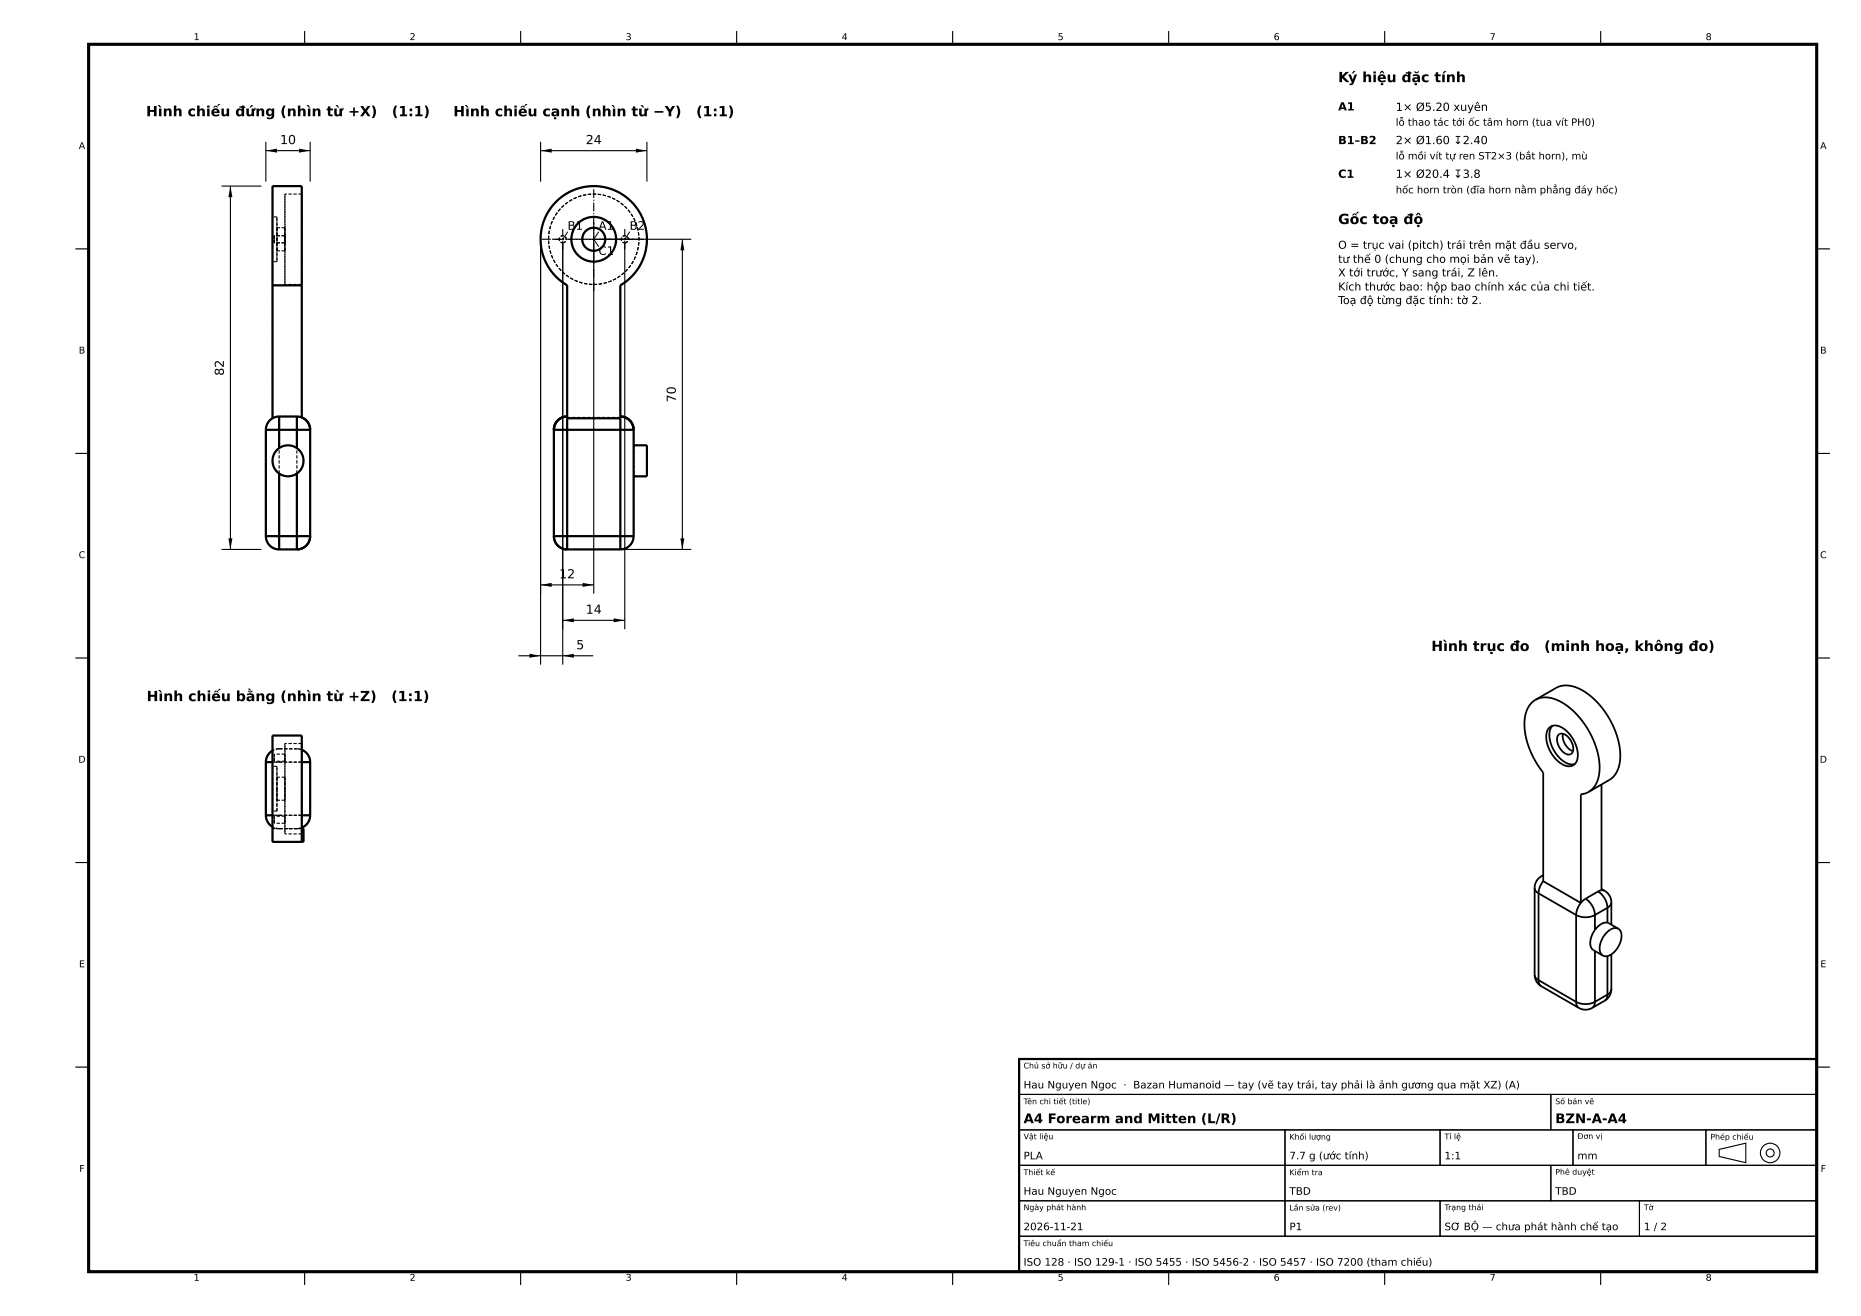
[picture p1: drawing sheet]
<svg xmlns="http://www.w3.org/2000/svg" width="420mm" height="297mm" viewBox="0 0 420 297" stroke-linecap="round" stroke-linejoin="round" font-family="sans-serif">
<g fill="#000">
<path d="M60 34l2.5-.5v1zM67.5 33.5l2.5 .5-2.5 .5zM122 34l2.5-.4v.9zM143.5 33.6l2.5 .4-2.5 .5zM52 42l.5 2.5h-1zM154 54l.5 2.5h-.9zM51.5 121.5h1l-.5 2.5zM122 132l2.5-.4v.9zM131.5 131.6l2.5 .4-2.5 .5zM153.6 121.5h.9l-.5 2.5zM119.5 147.6l2.5 .4-2.5 .5zM127 140l2.5-.5v.9z"/>
<path d="M127 148l2.5-.4v.9zM138.5 139.5l2.5 .5-2.5 .4z"/>
</g>
<path d="M20 10h390v277h-390z" fill="none" stroke="#000" stroke-width=".7" stroke-linecap="butt"/>
<g fill="none" stroke="#000" stroke-width=".5">
<path d="M61.5 64.4v-22.4h6.6v22.4M61.5 64.4v30M61.5 64.4h6.6M68.1 64.4v29.8M60 97h3M60 97v24M61.5 94.4a3 3 0 0 0-1.5 2.6M63 94l-1.5 .4M63 94v3M63 94h4M63 97h4M63 97v4.1"/>
<path d="M67 94l1.1 .2M67 97h3M67 94v3M67 97v4.1M68.1 94.2a3 3 0 0 1 1.9 2.8M70 97v24M125 97h3M125 97v24M128 94.4v-30a12 12 0 0 1-3.2-18.1 12 12 0 0 1 18.4 0 12 12 0 0 1-3.2 18.1v30M128 94a3 3 0 0 0-3 3M128 94.4v2.6M128 97h12"/>
<path d="M128 97v24M128 94.4h12M140 94a3 3 0 0 1 3 3M140 94.4v2.6M140 97h3M140 97v24M143 97v24M63 106.9v14.1M67 106.9v14.1M143 100.5h3v7h-3M60 121a3 3 0 0 0 3 3M60 121h3"/>
<path d="M63 121v3M63 124h4M63 121h4M67 121h3M67 121v3M70 121a3 3 0 0 1-3 3M125 121a3 3 0 0 0 3 3M125 121h3M128 121v3M128 124h12M128 121h12M140 121h3"/>
<path d="M140 121v3M143 121a3 3 0 0 1-3 3M60 172h1.5M60 172v12M61.5 166h6.6v24h-6.6zM61.5 169.4a3 3 0 0 0-1.5 2.6M68.1 169.2a3 3 0 0 1 1.9 2.8M68.1 172h1.9M70 172v12M60 184a3 3 0 0 0 1.5 2.6M60 184h1.5M68.1 187h.4v3h-.4"/>
<path d="M68.1 184h1.9M70 184a3 3 0 0 1-1.9 2.8M230 239h180v48h-180z"/>
<circle cx="134" cy="54" r="2.6"/>
<circle cx="134" cy="54" r="5"/>
<circle cx="65" cy="104" r="3.5"/>
</g>
<g fill="none" stroke="#000" stroke-width=".25">
<path d="M68.8 7v3M117.5 7v3M166.3 7v3M215 7v3M263.8 7v3M312.5 7v3M361.2 7v3M60 32v9M60 34h10M70 32v9M122 34h24M122 32v9"/>
<path d="M146 32v9M17 56.2h3M50 42h9M52 42v82M122 55v95M127 55v95M134 55v79M135 54h21M141 55v87M154 54v70M410 56.2h3M17 102.3h3"/>
<path d="M410 102.3h3M50 124h9M122 132h12M135 124h21M17 148.5h3M117 148h16.9M127 140h14M410 148.5h3M17 194.7h3M410 194.7h3M230 239h180v8h-180zM17 240.8h3"/>
<path d="M230 247h120v8h-120zM230 255h60v8h-60zM290 255h35v8h-35zM325 255h30v8h-30zM350 247h60v8h-60zM355 255h30v8h-30zM385 255h25v8h-25zM388 259.4l6-1.4v4.4l-6-1.4zM410 240.8h3M230 263h60v8h-60zM230 271h60v8h-60zM230 279h180v8h-180z"/>
<path d="M290 263h60v8h-60zM290 271h35v8h-35zM325 271h45v8h-45zM350 263h60v8h-60zM370 271h40v8h-40zM68.8 287v3M117.5 287v3M166.3 287v3M215 287v3M263.8 287v3M312.5 287v3M361.2 287v3"/>
<circle cx="399.5" cy="260.2" r="2.2"/>
<circle cx="399.5" cy="260.2" r=".9"/>
</g>
<g fill="none" stroke="#000" stroke-width=".25" stroke-dasharray=".7 .4" stroke-linecap="butt">
<path d="M61.5 42v22.4M61.5 59v-10M61.5 49v10M61.9 54.8v-1.6M61.9 53.2v1.6M62.5 59h-1M62.5 59v-10M62.5 49v10M62.5 56.6v-5.2M62.5 51.4v5.2M62.5 49h-1M64.3 43.8v20.4"/>
<path d="M64.3 54.8v-1.6M64.3 53.2v1.6M64.3 56.6v-5.2M64.3 51.4v5.2M64.3 54.8h-2.4M64.3 56.6h-1.8M64.3 53.2h-2.4M64.3 51.4h-1.8M68.1 42v22.4M68.1 43.8v20.4M68.1 43.8h-3.8M127 54.8a.8 .8 0 0 0 .7-1.1 .8 .8 0 0 0-1.3-.2 .8 .8 0 0 0 .4 1.3h.2"/>
<path d="M134 56.6a2.6 2.6 0 0 0 2.3-3.8 2.6 2.6 0 0 0-4.4-.3 2.6 2.6 0 0 0 1.8 4.1h.3M134 59a5.1 5.1 0 0 0 4.4-7.4 5.1 5.1 0 0 0-8.6-.4 5.1 5.1 0 0 0 3.8 7.8h.4M141 54.8a.8 .8 0 0 0 .7-1.1 .8 .8 0 0 0-1.3-.2 .8 .8 0 0 0 .4 1.3h.2M64.3 64.2v-20.4M68.1 64.2v-20.4M68.1 64.4h-6.6M68.1 64.2h-3.8M134 64.2a10.2 10.2 0 0 0 8.9-15.1 10.2 10.2 0 0 0-17.5-.6 10.2 10.2 0 0 0 8 15.7h.6M140 64.4a12 12 0 0 0 3.2-18.1 12 12 0 0 0-18.4 0 12 12 0 0 0 3.2 18.1M61.5 94.4v-30M61.5 94.4a3 3 0 0 0-1.5 2.6M63 94h4"/>
<path d="M63 94l-1.5 .4M68.1 94.2v-29.8M68.1 94.2l-1.1-.2M70 97a3 3 0 0 0-1.9-2.8M128 94.2h12M128 94.2v-29.8M128 94.2v-.2M128 94v.4M140 94.2v-29.8M140 94.2v-.2M140 94v.4M63 106.9v-5.8"/>
<path d="M63 106.9a3.5 3.5 0 0 0 4 0M63 101.1a3.5 3.5 0 0 0 0 5.8M65 100.5l-1 .2-1 .4M67 106.9v-5.8M67 101.1l-1-.4-1-.2M67 106.9a3.5 3.5 0 0 0 0-5.8M143 106.9v-5.8M143 101.1v-4.1M143 101.1v-.6M143 100.5v.6M143 106.9v.6M143 107.5v-.6"/>
<path d="M146 107.5v-7M60 121v-24M63 124h4M63 124a3 3 0 0 1-3-3M67 124a3 3 0 0 0 3-3M70 121v-24M125 121v-24M128 124h12M128 124a3 3 0 0 1-3-3M140 124a3 3 0 0 0 3-3M143 121v-14.1M60 172v12"/>
<path d="M61.5 166v6M61.5 172v12M61.5 178v5.1M61.5 173v5M61.9 171v.8M61.9 171.8v-1.6M61.9 170.2v.8M62.5 178v5.1M62.5 173v5M62.5 178v2.6M62.5 175.4v2.6M62.5 173h-1"/>
<path d="M63 172h4M63 172h-1.5M63 169h4M63 169l-1.5 .4M63 169a3 3 0 0 0-3 3M64.3 178v10.2M64.3 167.8v10.2M64.3 171v.8M64.3 171.8v-1.6M64.3 170.2v.8M64.3 178v2.6M64.3 175.4v2.6"/>
<path d="M64.3 170.2h-2.4M64.3 171.8h-2.4M64.3 175.4h-1.8M67 169a3 3 0 0 1 3 3M68.1 172v12M68.1 166v6M68.1 178v10.2M68.1 167.8v10.2M68.1 172h-6.6M68.1 172h-1.1M68.1 169.2l-1.1-.2M68.1 167.8h-3.8"/>
<path d="M70 172v12M61.5 184v6M61.5 183.1v-10.1M61.5 187h1.5M61.5 190h7M61.5 187v3M61.9 185v.8M61.9 185.8v-1.6M61.9 184.2v.8M62.5 183.1v-10.1M62.5 180.6v-5.2M62.5 183.1h-1"/>
<path d="M63 184h4M63 184h-1.5M63 187h4M63 187l-1.5-.4M63 187h-1.5M63 187a3 3 0 0 1-3-3M64.3 188.2v-20.4M64.3 185v.8M64.3 185.8v-1.6M64.3 184.2v.8M64.3 180.6v-5.2M64.3 184.2h-2.4"/>
<path d="M64.3 185.8h-2.4M64.3 180.6h-1.8M65 187h-2M65 190h-3.5M67 187h-2M67 187h1.5M67 187a3 3 0 0 0 3-3M68.1 184v6M68.1 188.2v-20.4M68.1 184h-6.6M68.1 184h-1.1M68.1 186.8l-1.1 .2"/>
<path d="M68.1 187h-1.1M68.1 190h-3.1M68.1 188.2h-3.8"/>
</g>
<path d="M122.3 54h23.4M124.7 54h4.6M127 56.3v-4.6M129.9 54h8.2M134 58.1v-8.2M138.7 54h4.6M141 56.3v-4.6M134 65.7v-23.4" fill="none" stroke="#000" stroke-width=".25" stroke-dasharray="2 .4 .3 .4" stroke-linecap="butt"/>
<path d="M128.1 52.3l-1.1 1.7M135.1 52.3l-1.1 1.7 1.1 1.7M142.1 52.3l-1.1 1.7" fill="none" stroke="#000" stroke-width=".23"/>
<g fill="none" stroke="#000" stroke-width=".4">
<path d="M346.5 157.9l4.7-2.7a6.5 6.5 0 0 1 6.8 1.2 18.6 18.6 0 0 1 7.6 15.1 5.6 5.6 0 0 1-2.4 4.5l-4.7 2.7M346.5 157.9a6.5 6.5 0 0 1 6.9 1.2 18.6 18.6 0 0 1 7.6 15.1 5.6 5.6 0 0 1-2.5 4.5M346.5 157.9a6.3 6.3 0 0 0-2.4 6.3 18.9 18.9 0 0 0 4.2 10.2v24.5M349.7 164.2a2.42 2.42 0 0 1 3.2 .2 7.1 7.1 0 0 1 2.9 7.4 2.08 2.08 0 0 1-3.3 .7 7.3 7.3 0 0 1-3.3-7.5zM350.4 163.8a4.8 4.8 0 0 0 .2 5.4 5.5 5.5 0 0 0 4.5 3.3h.3M351.8 165.8a1.81 1.81 0 0 1 2.5 1 2.55 2.55 0 0 1 .2 3.4 1.94 1.94 0 0 1-2.3-1.1 2.69 2.69 0 0 1-.5-3.2zM352.7 165.6a3.7 3.7 0 0 0 2.3 3.9M358.5 178.7l-1.7 .6v24.5M361.4 177v23.9M347.8 197.8a3 3 0 0 0-1.5 2.6M348.3 197.6l-.5 .2M348.3 198.9a4.6 4.6 0 0 0-1.1 2.7"/>
<path d="M348.3 198.9l8.5 4.9M348.3 197.5l-.5 .3M346.3 220a3 3 0 0 0 1.5 2.6M346.3 200.4a1.5 1.5 0 0 0 .9 1.2M346.3 220a1.5 1.5 0 0 0 .9 1.2M346.3 200.4v19.6M347.2 201.6l8.5 4.9M347.2 201.6v19.6M355.7 206.5a4.7 4.7 0 0 0 4.2 0M355.7 206.5v19.6M356.8 203.8a4.6 4.6 0 0 0-1.1 2.7M357.8 202.8l-1 1"/>
<path d="M357.8 202.8a4.7 4.7 0 0 1 2.1 3.7M359.9 209.9a3.6 3.6 0 0 0-.5 4.4l2.3 1.4M359.9 206.5v3.4M359.9 214.6v11.5M360.7 201.2a4.7 4.7 0 0 1 2.1 3.7M360.7 201.2l-2.9 1.6M361.4 200.9l-.7 .3M361.4 200.9l.8 .1M361.4 200.6l.8 .4M362.2 201a3 3 0 0 1 1.5 2.6M362.8 208.2a3.2 3.2 0 0 0-2.9 1.7M362.8 208.2l2.4 1.4"/>
<path d="M362.8 204.9l-2.9 1.6M362.8 204.9v3.3M362.8 215.8v8.7M363.7 203.6a1.5 1.5 0 0 1-.9 1.3M363.7 203.6v5.1M363.7 215.4v7.8M365.2 209.6a2.94 2.94 0 0 0-3.2 1.7 3.5 3.5 0 0 0-.4 4.3l.1 .1M365.2 209.6a2.73 2.73 0 0 1 .3 3.4 3.9 3.9 0 0 1-3.4 2.8l-.4-.1M347.2 221.2a1.5 1.5 0 0 0 .6 1.4M347.2 221.2l8.5 4.9M347.8 222.6l8.5 4.9M355.7 226.1a4.7 4.7 0 0 0 4.2 0"/>
<path d="M355.7 226.1a1.5 1.5 0 0 0 .6 1.4M356.3 227.5a3 3 0 0 0 3 0M359.9 226.1a1.5 1.5 0 0 1-.6 1.4M362.2 225.8l-2.9 1.7M362.8 224.5a1.5 1.5 0 0 1-.6 1.3M362.8 224.5l-2.9 1.6M363.7 223.2a3 3 0 0 1-1.5 2.6M363.7 223.2a1.5 1.5 0 0 1-.9 1.3"/>
</g>
<g font-size="3.2">
<text x="302" y="18.5">Ký hiệu đặc tính</text>
<text x="33" y="26.2">Hình chiếu đứng (nhìn từ +X)</text>
<text x="88.4" y="26.2">(1:1)</text>
<text x="102.3" y="26.2">Hình chiếu cạnh (nhìn từ −Y)</text>
<text x="157.1" y="26.2">(1:1)</text>
<text x="302" y="50.6">Gốc toạ độ</text>
<text x="323" y="146.9">Hình trục đo</text>
<text x="348.5" y="146.9">(minh hoạ, không đo)</text>
<text x="33.1" y="158.2">Hình chiếu bằng (nhìn từ +Z)</text>
<text x="88.3" y="158.2">(1:1)</text>
</g>
<g font-size="3">
<text x="231" y="253.5">A4 Forearm and Mitten (L/R)</text>
<text x="351" y="253.5">BZN-A-A4</text>
</g>
<g font-size="2.8">
<text x="63.2" y="32.5">10</text>
<text x="132.2" y="32.5">24</text>
<text x="50.5" y="84.8" transform="rotate(-90 50.5 84.8)">82</text>
<text x="152.5" y="90.8" transform="rotate(-90 152.5 90.8)">70</text>
<text x="126.2" y="130.5">12</text>
<text x="132.2" y="138.5">14</text>
<text x="130" y="146.5">5</text>
</g>
<g font-size="2.6">
<text x="128.1" y="51.9">B1</text>
<text x="135.1" y="51.9">A1</text>
<text x="142.1" y="51.9">B2</text>
<text x="135.1" y="57.5">C1</text>
</g>
<g font-size="2.5">
<text x="302" y="24.9">A1</text>
<text x="315" y="25">1× Ø5.20 xuyên</text>
<text x="302" y="32.5">B1–B2</text>
<text x="315" y="32.5">2× Ø1.60 ↧2.40</text>
<text x="302" y="40.1">C1</text>
<text x="315" y="40.1">1× Ø20.4 ↧3.8</text>
<text x="302" y="56.1">O = trục vai (pitch) trái trên mặt đầu servo,</text>
<text x="302" y="59.3">tư thế 0 (chung cho mọi bản vẽ tay).</text>
<text x="302" y="62.4">X tới trước, Y sang trái, Z lên.</text>
<text x="302" y="65.6">Kích thước bao: hộp bao chính xác của chi tiết.</text>
<text x="302" y="68.6">Toạ độ từng đặc tính: tờ 2.</text>
</g>
<g font-size="2.3">
<text x="315" y="28.4">lỗ thao tác tới ốc tâm horn (tua vít PH0)</text>
<text x="315" y="36">lỗ mồi vít tự ren ST2×3 (bắt horn), mù</text>
<text x="315" y="43.6">hốc horn tròn (đĩa horn nằm phẳng đáy hốc)</text>
<text x="231" y="245.6">Hau Nguyen Ngoc · Bazan Humanoid — tay (vẽ tay trái, tay phải là ảnh gương qua mặt XZ) (A)</text>
<text x="231" y="261.6">PLA</text>
<text x="291" y="261.6">7.7 g (ước tính)</text>
<text x="326" y="261.6">1:1</text>
<text x="356" y="261.6">mm</text>
<text x="231" y="269.6">Hau Nguyen Ngoc</text>
<text x="291" y="269.6">TBD</text>
<text x="351" y="269.6">TBD</text>
<text x="231" y="277.6">2026-11-21</text>
<text x="291" y="277.6">P1</text>
<text x="326" y="277.6">SƠ BỘ — chưa phát hành chế tạo</text>
<text x="371" y="277.6">1 / 2</text>
<text x="231" y="285.6">ISO 128 · ISO 129-1 · ISO 5455 · ISO 5456-2 · ISO 5457 · ISO 7200 (tham chiếu)</text>
</g>
<g font-size="2.1">
<text x="43.7" y="9">1</text>
<text x="92.5" y="9">2</text>
<text x="141.2" y="9">3</text>
<text x="190" y="9">4</text>
<text x="238.7" y="9">5</text>
<text x="287.5" y="9">6</text>
<text x="336.2" y="9">7</text>
<text x="385" y="9">8</text>
<text x="17.8" y="33.6">A</text>
<text x="410.8" y="33.6">A</text>
<text x="17.8" y="79.8">B</text>
<text x="410.8" y="79.8">B</text>
<text x="17.8" y="126">C</text>
<text x="410.8" y="126">C</text>
<text x="17.7" y="172.1">D</text>
<text x="410.7" y="172.1">D</text>
<text x="17.8" y="218.3">E</text>
<text x="410.8" y="218.3">E</text>
<text x="17.9" y="264.5">F</text>
<text x="410.9" y="264.5">F</text>
<text x="43.7" y="289">1</text>
<text x="92.5" y="289">2</text>
<text x="141.2" y="289">3</text>
<text x="190" y="289">4</text>
<text x="238.7" y="289">5</text>
<text x="287.5" y="289">6</text>
<text x="336.2" y="289">7</text>
<text x="385" y="289">8</text>
</g>
<g font-size="1.8">
<text x="231" y="241.1">Chủ sở hữu / dự án</text>
<text x="231" y="249.2">Tên chi tiết (title)</text>
<text x="351" y="249.2">Số bản vẽ</text>
<text x="231" y="257.1">Vật liệu</text>
<text x="291" y="257.2">Khối lượng</text>
<text x="326" y="257.1">Tỉ lệ</text>
<text x="356" y="257">Đơn vị</text>
<text x="386" y="257.2">Phép chiếu</text>
<text x="231" y="265.2">Thiết kế</text>
<text x="291" y="265.2">Kiểm tra</text>
<text x="351" y="265.1">Phê duyệt</text>
<text x="231" y="273.1">Ngày phát hành</text>
<text x="291" y="273.2">Lần sửa (rev)</text>
<text x="326" y="273.1">Trạng thái</text>
<text x="371" y="273.1">Tờ</text>
<text x="231" y="281.2">Tiêu chuẩn tham chiếu</text>
</g>
</svg>
